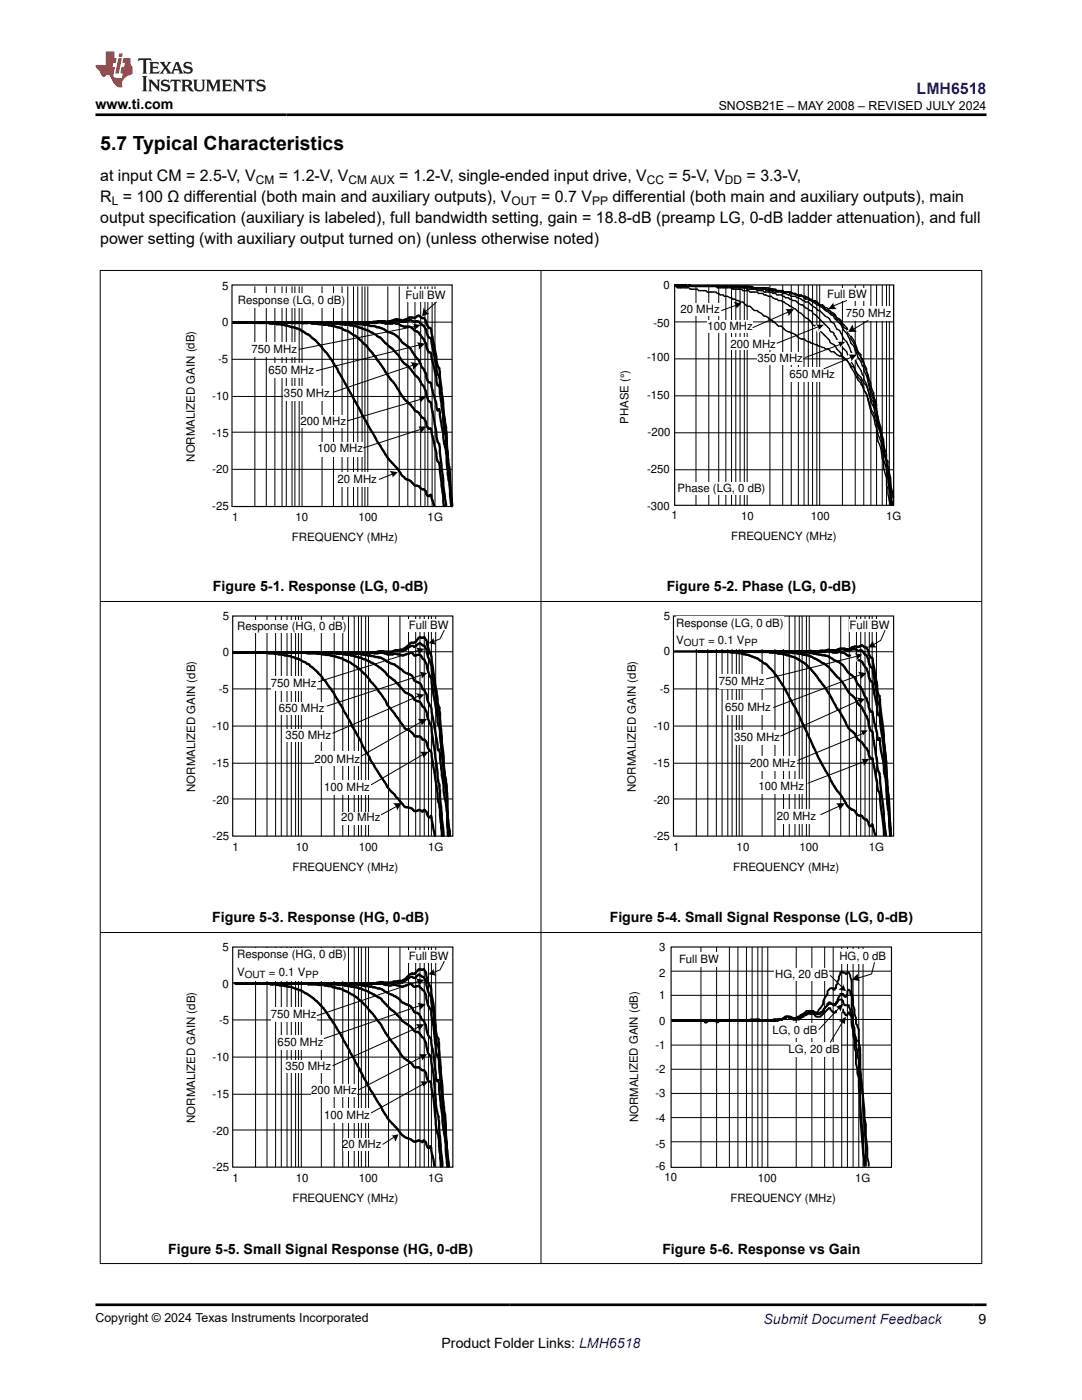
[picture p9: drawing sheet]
<svg xmlns="http://www.w3.org/2000/svg" width="216mm" height="279mm" viewBox="0 0 216 279" stroke-linecap="round" stroke-linejoin="round" font-family="sans-serif">
<g fill="none" stroke="#000" stroke-width=".46">
<path d="M46.5 64.3h16.4M50.9 64.3l5.1 .4 2.3 .6a4.1 4.1 0 0 1 2.2 .9 13.3 13.3 0 0 1 4.4 4l2.4 3.4 7.9 14.4a29.8 29.8 0 0 0 4.4 6l.5 .7 1 1a2.26 2.26 0 0 1 1.6 1.1l.2 .1a1.93 1.93 0 0 1 1.4 .8 .76 .76 0 0 1 .8 .8l.3 .5h.2l.2-.2 .3 .1v.3l.5 1.6M55.2 64.3l.1 .2 .6-.2M56.6 64.3l.1 .2 1.2-.2M57.9 64.3l.4 .2M58.3 64.5l.1-.2 .5 .2M58.3 64.5h3.7l1.6 .2a13.1 13.1 0 0 1 6 1.5l1.3 .8a27.9 27.9 0 0 1 6 7.2l1.7 2.2a16.1 16.1 0 0 0 3.1 4.2l.3 .2 .9 1.2a1.58 1.58 0 0 1 1.1 1.1 2.32 2.32 0 0 1 1.2 1.9 .58 .58 0 0 0 .5 .6l.1-.1 .3 .3 1 4.7v.6a1.48 1.48 0 0 0 .6 1.3l.9 8.6M59.6 64.3l-.3 .2M60 64.3l.2 .2M60.2 64.3l.3 .2M60.9 64.3l-.4 .2M60.9 64.3l.3 .2 .3-.2"/>
<path d="M61.5 64.5l.2-.2 .5 .2h3.9l4.8 .6 2.7 .9 1.4 .8 .9 .6 3.4 3.3a10.5 10.5 0 0 0 2.4 2.7l1 1.3 .9 .9 .4 .9a4.3 4.3 0 0 1 1.2 2.6l.1 .2a1.21 1.21 0 0 0 .7 1l1.1 6 .1 1.3 .2 .8 .3 .2 .1 .6 .6 7.5 .6 4.2M62.9 64.3l.3 .2M63.2 64.5h.1a1.35 1.35 0 0 1 1.3 0M63.6 64.5l.1-.2 .6 .2M65.9 64.3h-.9l-.1 .2M65.9 64.3l.4 .2M65.9 64.3l-.3 .2M67 64.3l-.7 .2M67 64.3l.3 .2M67 64.3l-.4 .2M67.3 64.5l.2-.2h7.7l.1-.1 2.6-.1a2.46 2.46 0 0 1 2.4-.1 3.1 3.1 0 0 1 2.4-.5l.7-.5h.2l.7 .5h.3l.3 .5 .2 .5a1.33 1.33 0 0 0 .9 1.1l1.1 5.7 .1 1.2 .2 .7 .3 .3 .1 .6 .6 7.3 .7 5.2 .2 4.7 .4 2 .1 2.9 .5 4.8M68.2 64.3l.3 .2"/>
<path d="M68.9 64.5l.1 .1 .3-.1 2.1 .1 1.9 .2 .7 .3a5.6 5.6 0 0 1 3.3 1.1 4.8 4.8 0 0 1 3.1 2.3l.2 .1a4.5 4.5 0 0 1 2.1 2.2 5.9 5.9 0 0 1 1.6 2.6l.6 1.1 .5 1.7 .4 .1 .3 .4 .3 1.8 .7 2.2a1.08 1.08 0 0 0 .3 1.2l.3-.2 .9 6.3a19.3 19.3 0 0 1 .6 5.4l.3 2.2 .2 .7 .3 4.7M69.6 64.3l.3 .2M69.6 64.3l-.4 .2h-2.9M70.2 64.3l-.3 .2M70.9 64.3l-1 .2M71.3 64.3l.1 .2 .3-.2 .6 .2h2.9a2.11 2.11 0 0 1 1.7 .1h1.4l.1-.1 .9 .1a3.5 3.5 0 0 0 2.4 .6l.6 .4 .5 .4a1.34 1.34 0 0 1 1.1 .9 6.8 6.8 0 0 1 1.4 2.8 .76 .76 0 0 0 .7 .7l1.1 5 .1 1.1 .1 .4 .4 .1 .1 .5v.9l.6 4.6v1l.7 4.5 .2 4.4 .4 1.8 .4 6.3M74.3 64.3l1-.2h1.4l.3 .2 .9-.1a2.05 2.05 0 0 1 2.1 0h1l.8-.4 .3 .2a.98 .98 0 0 0 1.1 .1 3.5 3.5 0 0 1 2 2.4 1.05 1.05 0 0 0 .8 1l1.1 5.6v.6a1.48 1.48 0 0 0 .6 1.4l1 9.3a29.2 29.2 0 0 1 .5 6.1l.3 2.6 .2 1 .5 6.8"/>
</g>
<path d="M46.3 56.9h43.9v44.2h-43.9z" fill="none" stroke="#000" stroke-width=".23"/>
<g fill="none" stroke="#000" stroke-width=".2">
<path d="M50.9 57.2v43.9M53.1 57.2v43.9M54.8 57.2v43.9M56.3 57.2v43.9M57.1 57.2v43.9M58.3 57.2v43.9M58.8 57.2v43.9M59.7 57.2v43.9M60.3 57.2v43.9M64.3 57.2v43.9M66.5 57.2v43.9M68.3 57.2v43.9"/>
<path d="M69.4 57.2v43.9M70.5 57.2v43.9M71.4 57.2v43.9M72.2 57.2v43.9M72.8 57.2v43.9M73.4 57.2v43.9M77.4 57.2v43.9M79.7 57.2v43.9M81.4 57.2v43.9M82.8 57.2v43.9M83.9 57.2v43.9M84.8 57.2v43.9"/>
<path d="M85.4 57.2v43.9M86.2 57.2v43.9M86.8 57.2v43.9M46.3 79.1h43.9M46.3 71.7h43.9M46.3 64.3h43.9M46.3 93.7h43.9M46.3 86.3h43.9"/>
</g>
<g fill="#fff">
<path d="M81.1 57.7h7.7v2.6h-7.7z" fill-rule="evenodd"/>
<path d="M50.3 68.3h9.1v2.8h-9.1z" fill-rule="evenodd"/>
<path d="M53.7 72.6h9.1v2.8h-9.1z" fill-rule="evenodd"/>
<path d="M56.6 77.1h9.1v2.9h-9.1z" fill-rule="evenodd"/>
<path d="M60 82.8h9.1v2.6h-9.1z" fill-rule="evenodd"/>
<path d="M63.4 88.3h9.1v2.8h-9.1z" fill-rule="evenodd"/>
<path d="M67.4 94.2h7.7v2.9h-7.7z" fill-rule="evenodd"/>
</g>
<path d="M82.5 72.8l-16 5.5M82.8 65.1l-23.1 4.6M83.7 68.9l-20.6 5.1M83.9 79.7l-14.5 4.3M87.1 60.3l-2.3 2M78.5 94.5l-2.8 1.2M83.9 85.7l-11.4 3.7" fill="none" stroke="#000" stroke-width=".2"/>
<g fill="#000">
<path d="M81.9 72.3l1.8 .3-1.3 1.1a1.86 1.86 0 0 0-.5-1.4z" fill-rule="evenodd"/>
<path d="M82.2 64.6l1.7 .3-1.4 1.1a1.22 1.22 0 0 0-.1-1.5z" fill-rule="evenodd"/>
<path d="M84.5 61.4l.1 .1a1.65 1.65 0 0 0 1.1 1.1l-1.5 .5z" fill-rule="evenodd"/>
<path d="M83.1 68.3l1.7 .3-1.3 1.1a1.39 1.39 0 0 0-.4-1.4z" fill-rule="evenodd"/>
<path d="M83.4 79v.1h1.7l-1.3 1.3a1.65 1.65 0 0 0-.4-1.4z" fill-rule="evenodd"/>
<path d="M77.7 94l1.7 .2-1.2 1.2 .1 .1a1.66 1.66 0 0 0-.6-1.5z" fill-rule="evenodd"/>
<path d="M83.4 85v.1h1.7l-1.2 1.4-.1-.1a1.65 1.65 0 0 0-.4-1.4z" fill-rule="evenodd"/>
</g>
<path d="M47.4 58.6h21.4v2.8h-21.4z" fill-rule="evenodd" fill="#fff"/>
<g fill="none" stroke="#000" stroke-width=".27">
<path d="M134.6 56.9h2.3l.3 .3 .3-.3h.2l.3 .3h-.3M135.2 56.9l.3 .3M135.8 56.9h.2v.3M140.6 57.2h.5M143.1 57.2h-.3l.3 .2h3.2v.3h1.7l.2 .3h1.2l.3 .3h1.4l.3 .3h.8l.3 .3 .8 .2h.6l1.4 .9h.6l1.7 1.1h.3l2 1.4 .8 .9 .6 .3 .6 .5 .2 .6 .6 .3 2.8 2.8v.3l1.2 .9 .3 .5 .8 .9v.3l1.7 1.7 .3 .5 .6 .3 .5 1.2M144.5 57.2h.3M145.7 57.2h.6v.2h7l.3 .3M147.1 57.2h.9l.2 .2M148.2 57.2h.3M148.8 57.4h.3v.3h.6a1.62 1.62 0 0 1 1.4 .3h1.1l.3 .3h1.4l.3 .3h.6l.2 .3h.9l.8 .5h.6l.3 .3h.3l.3 .3h.5l.6 .6 .9 .2 1.4 1.2h.3l.2 .3v.2l.6 .3 2.8 2.9v.2l.9 .6v.3l.6 .8 .8 .9 .3 .9 .8 .8 1.8 3.7M149.1 57.2h.3l.3 .2M149.7 57.2l.2 .2"/>
<path d="M150.2 57.4v-.2h-15.6h.3l.3 .2h2.3l.2 .3h1.5l.2 .3h1.5l.2 .3h1.7l.9 .6h.6l.2 .2h.6l.9 .3 .3 .3 1.1 .3 .3 .3h.5l.9 .8h.6l.8 .9h.6l1.4 1.1 .8 .3v.3l.9 .3v.2h.3l.8 .9h.6l.8 .8 2 .9 .6 .6 .6 .2h.5l1.5 .9 2.5 .9 .3 .2h.6l.5 .6h.6l.6 .6 .8 .3 .6 .5 .5 .3M150.5 57.4h.3l.3 .3h3.7l.2 .3M151.1 57.4h.3M152.2 57.4l.3 .3h.3v.3h1.4v.3h3.7l.8 .6h1.2l.8 .8h.6l.3 .3h1.1l.9 .8M152.5 57.4h.3v.3M153.3 57.7h.3M153.6 57.7h.3M153.9 57.7h.6l.3 .3h.2M153.9 57.7h.3v.3h2M155 58a.9 .9 0 0 1 1.2 .6h.5l.9 .3 .3 .2h.8l.3 .3h.3l1.4 .9h.6l.8 .8 .6 .3 .6 .6h.3l1.1 1.1 .6 .3 .5 .8 .6 .3 .6 1.2 .5 .2 .9 1.7 .5 .6 .9 2 .9 1.4 .2 .9 .9 1.4 .3 .8 .3 .3v.6l.5 1.1 .9 3.4 .5 1.2 .9 3.9 .6 1.5 .5 2.5v.9M156.2 58l.3 .3zM157.3 58.3l.3 .3h1.1l.6 .5h1.4l.6 .3"/>
<path d="M157.6 58.3l.3 .3M159.3 58.9l.6 .2M160.4 59.1l.3 .3h.6M161.3 59.4l.8 .9 .9 .5h.3l2.5 2 .6 .3v.3l.6 .6a5 5 0 0 1 1.4 1.9l.5 .6 .9 2 .6 .6 .8 2.2 .6 .9 .3 .8 .3 .3v.6a8 8 0 0 1 1.1 3.7l.3 1.1 .5 1.1v.6l.6 1.7v.9M161.6 59.7h.3l.2 .3 .9 .3M163.6 60.8h.5l.6 .6h.3l.8 .9 .6 .2 .6 .9 .8 .6v.2l1.1 1.2 1.8 3.1 .5 1.7 .6 .6v.5l.3 .3 .8 2v.6l.9 2.2v.6l.5 1.4v.6l.6 1.7a13.8 13.8 0 0 0 .9 4.5v.9l.5 2.3v1.1l.6 2.3M163.6 60.8l.5 .3 .6 .6 .8 .3 .3 .5 .9 .6 .3 .6 .5 .3 .9 1.4 .5 .3 .3 .8 .3 .3 .3 .8 .9 1.5 .2 .8 .9 1.4 .3 .9 .3 .3v.5a8 8 0 0 1 1.1 3.7l1.4 4.9 .3 2.5M169.2 72.2l2 3.7 .6 .5v.3l.3 .3 .3 .9M170.9 74.5l.3 .8 .6 .6 .6 1.4v.6M170.9 74.5l.9 .8 .6 1.1 .5 .6 .9 2.6 .5 .8v.6l.6 1.1v.9M172.4 77.9l.5 .8M172.9 78.7l.9 3.4 .5 1.2 .6 2.2a7.6 7.6 0 0 0 .9 4l.2 2 .3 .8v1.2l.6 2v1.4l.3 .5v1.2l.5 2.2"/>
<path d="M172.9 78.7l.9 2.9 .5 .8 .3 1.4 .3 .6v.8l.3 1.5 .6 1.4 .5 2.8v.9l.6 1.7v1.1l.3 .6v1.1l.5 2.8v1.5l.3 .2M174.9 83l.3 1.7 .6 1.7v.8l.5 2v1.1l.6 1.7M174.9 83l.3 1.1M175.2 84.1l.6 1.7 .5 3.1v1.2M175.2 84.1l.6 1.4v.6l.5 1.7v1.1l.6 1.7v1.2l.3 .2v1.2l.5 2.3v1.4l.6 2.2M176.3 90.1l.6 1.9M176.3 90.1l.6 1.7M176.9 91.8v1.4l.3 .6M176.9 92v1.5l.3 .5v1.2l.3 1.4M176.9 92v1.5l.3 .3M176.9 91.8v.8l.3 .6v.8l.5 2.6v1.1l.3 .6v1.1M177.2 93.8v1.4l.3 1.4"/>
<path d="M177.2 93.8v1.1l.5 2.8v1.4l.3 .9v.8M177.5 96.6l.5 4.2M177.5 96.6l.2 1.7v1.4l.3 .6v.5"/>
</g>
<g fill="none" stroke="#000" stroke-width=".2">
<path d="M138.9 56.9v43.9M141.4 56.9v43.9M143.4 56.9v43.9M144.8 56.9v43.9M146 56.9v43.9M146.8 56.9v43.9M147.7 56.9v43.9M148.5 56.9v43.9M149.1 56.9v43.9M153.6 56.9v43.9M156.2 56.9v43.9M157.9 56.9v43.9"/>
<path d="M159.3 56.9v43.9M160.4 56.9v43.9M161.3 56.9v43.9M162.1 56.9v43.9M163 56.9v43.9M163.6 56.9v43.9M168.1 56.9v43.9M170.7 56.9v43.9M172.4 56.9v43.9M173.8 56.9v43.9M174.9 56.9v43.9M176 56.9v43.9"/>
<path d="M176.9 56.9v43.9M177.5 56.9v43.9M178.3 56.9v43.9M134.6 79h43.7M134.6 71.6h43.7M134.6 64.2h43.7M134.6 93.8h43.7M134.6 86.4h43.7"/>
</g>
<path d="M134.6 56.9h43.7v43.9h-43.7z" fill="none" stroke="#000" stroke-width=".23"/>
<g fill="#fff">
<path d="M165 57.4h7.9v2.6h-7.9z" fill-rule="evenodd"/>
<path d="M168.9 61.1h9.1v2.9h-9.1z" fill-rule="evenodd"/>
<path d="M135.8 60.6h7.9v2.5h-7.9z" fill-rule="evenodd"/>
<path d="M141.1 64h9.1v2.5h-9.1z" fill-rule="evenodd"/>
<path d="M145.7 67.4h9.1v2.5h-9.1z" fill-rule="evenodd"/>
<path d="M151.1 70.2h9.1v2.6h-9.1z" fill-rule="evenodd"/>
<path d="M157.6 73.3h9.1v2.9h-9.1z" fill-rule="evenodd"/>
</g>
<path d="M168.9 60l-2.8 1.1M147.1 60.8l-3.1 1.2M157.3 62.3l-7.1 3.1" fill="none" stroke="#000" stroke-width=".2"/>
<g fill="#000">
<path d="M146.4 60.3l1.6 .3-1.2 1.1a1.1 1.1 0 0 0-.4-1.4z" fill-rule="evenodd"/>
<path d="M156.7 61.7h1.8l-1.2 1.4a1.77 1.77 0 0 0-.6-1.4z" fill-rule="evenodd"/>
<path d="M166.3 60.3a1.64 1.64 0 0 0 .7 1.4h-1.7l1.1-1.4z" fill-rule="evenodd"/>
</g>
<g fill="#fff">
<path d="M135.2 96.3h17.6v2.6h-17.6z" fill-rule="evenodd"/>
<path d="M162.4 65.4l.6-.6 .8 1.1-.5 .6z" fill-rule="evenodd"/>
</g>
<path d="M163.6 65.1l-8.6 3.4" fill="none" stroke="#000" stroke-width=".2"/>
<path d="M162.8 64.7l-.1 .1h1.7l-1.1 1.1 .1 .1a1.64 1.64 0 0 0-.6-1.3z" fill-rule="evenodd" fill="#000"/>
<path d="M166.7 68.2l.5-.6 1.2 1.2-.6 .6z" fill-rule="evenodd" fill="#fff"/>
<path d="M167.5 68.8l-6.8 2.5" fill="none" stroke="#000" stroke-width=".2"/>
<path d="M167.1 68.1l-.1 .1h1.7l-1.2 1.2 .1 .1a1.64 1.64 0 0 0-.5-1.4z" fill-rule="evenodd" fill="#000"/>
<path d="M168.9 71.1l1.5-.9 .5 1.4-1.4 .9z" fill-rule="evenodd" fill="#fff"/>
<path d="M169.8 71.3l-5.4 2.3" fill="none" stroke="#000" stroke-width=".2"/>
<path d="M169.2 70.8h1.7l-1.1 1.4 .1-.1a1.39 1.39 0 0 0-.7-1.3z" fill-rule="evenodd" fill="#000"/>
<path d="M168.9 65.9l.6-.2 .6 1.1-.3 .3z" fill-rule="evenodd" fill="#fff"/>
<g fill="none" stroke="#000" stroke-width=".2">
<path d="M173.2 64l-2.8 1.7M46.4 137.5h44M46.4 130.1h44M51 122.9v44M53.3 122.9v44M55 122.9v44M56.1 122.9v44M57.3 122.9v44M58.1 122.9v44M59 122.9v44M59.6 122.9v44M60.1 122.9v44"/>
<path d="M64.1 122.9v44M66.7 122.9v44M68.4 122.9v44M69.5 122.9v44M70.7 122.9v44M71.5 122.9v44M72.1 122.9v44M73 122.9v44M73.5 122.9v44M77.5 122.9v44M79.8 122.9v44M81.5 122.9v44"/>
<path d="M82.9 122.9v44M83.8 122.9v44M84.7 122.9v44M85.5 122.9v44M86.1 122.9v44M86.9 122.9v44M46.4 159.4h44M46.4 152.3h44M46.4 144.9h44"/>
</g>
<path d="M170.1 64.8l.1 .1a1.89 1.89 0 0 0 .7 1.3h-1.7z" fill-rule="evenodd" fill="#000"/>
<path d="M46.4 122.9h44v44h-44z" fill="none" stroke="#000" stroke-width=".23"/>
<g fill="#fff">
<path d="M81.5 123.5h8v2.6h-8z" fill-rule="evenodd"/>
<path d="M54.1 134.9h9.2v2.9h-9.2z" fill-rule="evenodd"/>
<path d="M55.6 140.1h9.1v2.5h-9.1z" fill-rule="evenodd"/>
<path d="M57 145.5h9.1v2.5h-9.1z" fill-rule="evenodd"/>
<path d="M62.7 150h9.1v2.9h-9.1z" fill-rule="evenodd"/>
<path d="M64.7 155.7h9.1v2.9h-9.1z" fill-rule="evenodd"/>
<path d="M68.1 162h7.7v2.6h-7.7z" fill-rule="evenodd"/>
</g>
<path d="M83.5 138.9l-17.1 7.4M83.5 129.8l-20 6.3M84.4 134.6l-19.1 6.3M88.6 125.8l-.8 1.7-1.4 .6M84.1 144l-12 6.9M84.4 150.6l-10.3 6M79.2 160.9l-3.1 1.7" fill="none" stroke="#000" stroke-width=".2"/>
<g fill="#000">
<path d="M82.9 138.3l1.8 .3-1.1 1.2a1.65 1.65 0 0 0-.7-1.5z" fill-rule="evenodd"/>
<path d="M82.9 129.2l1.8 .3-1.2 1.2a1.53 1.53 0 0 0-.6-1.5z" fill-rule="evenodd"/>
<path d="M83.7 134l1.5 .3-1.1 1.2v-.1a1.65 1.65 0 0 0-.4-1.4z" fill-rule="evenodd"/>
<path d="M86.6 127.3a1.65 1.65 0 0 0 .4 1.4l-1.5-.3 1.2-1.2z" fill-rule="evenodd"/>
<path d="M83.5 143.5h1.7l-1 1.4a1.65 1.65 0 0 0-.8-1.3z" fill-rule="evenodd"/>
<path d="M83.8 150.1l1.7-.1-1.1 1.5a1.09 1.09 0 0 0-.6-1.4z" fill-rule="evenodd"/>
<path d="M78.4 160.3h1.7l-.9 1.4v-.1a1.68 1.68 0 0 0-.8-1.3z" fill-rule="evenodd"/>
</g>
<path d="M47.3 123.8h22v2.6h-22z" fill-rule="evenodd" fill="#fff"/>
<g fill="none" stroke="#000" stroke-width=".46">
<path d="M46.5 130.2h17.9l.3 .1M50.9 130.2l4 .3a13.7 13.7 0 0 1 5.7 1.6l1.2 .6a28.4 28.4 0 0 1 5.8 7.4l4.5 7.9a58.4 58.4 0 0 0 5.9 9.9l.7 .7 1.7 2a.85 .85 0 0 0 1 .5l.9 .3a.67 .67 0 0 0 .5 .5 .67 .67 0 0 0 .7-.3l.7 .4 .5-.4a.84 .84 0 0 1 .5 .9l.5 .6 .3-.3 .1 .3 .7 3.7M55.2 130.2l.1 .1 .6-.1M56.5 130.2l.2 .1 1.4-.1 .1 .1 5 .1 3.5 .5 1.7 .6a13.1 13.1 0 0 1 5.6 4.5l1 1.2 1.9 2.7a3.4 3.4 0 0 0 1.1 1.7l2.8 3.8 .2 .1a2.29 2.29 0 0 1 1.6 1.2l.2 .3 1.2 .1a.6 .6 0 0 0 .7 .5 1.19 1.19 0 0 1 .5 1.1l.2 .6 .4 .5 .2 .2 .1 .4 1.1 7.1 .1 1.7a1.29 1.29 0 0 0 .4 1.2l.5 6.5M59.9 130.2l.3 .1M60.2 130.2l.4 .1M61 130.2l.3 .1 .5-.1 .5 .1h11.7l.3-.1M61 130.2l-.4 .1M63 130.2l.3 .1zM63.6 130.2l-.3 .1M63.6 130.3l.5-.1 .6 .2 3.8 .1 1.4 .2 2.3 .6a12.1 12.1 0 0 1 5.5 3.8 8 8 0 0 1 2.6 2.4l.5 .7a3.2 3.2 0 0 1 1.9 1.4l.7 .4a.75 .75 0 0 1 .7 .6l.2 .4 .4 .2 .4 .8 .2 1.1a7.6 7.6 0 0 1 .9 3.6l1.2 9.3 .3 .5 .8 10.3M65.3 130.2l-.3 .1"/>
<path d="M65.3 130.2l.3 .1 .4-.1M65.3 130.2h.7M66 130.2l.3 .1M66.7 130.3l.1-.1 1.8 .1M68.4 130.3l3.5 .2 3.1 .6a2.75 2.75 0 0 1 2.3 1l1.4 .5 1.6 1.1a2.07 2.07 0 0 0 1.5 .9 1.3 1.3 0 0 1 .9 1.2l.1 .1a1.77 1.77 0 0 1 1.5 1.6l.4 .2 .4 .8a4.9 4.9 0 0 0 .9 2.6l1.3 7.6v.6l.1 .4 .3-.1a95.8 95.8 0 0 0 1.3 10.7l.2 2v2.6l.3 2M69.3 130.3l.1-.1 1.2 .1M71 130.2l-.4 .1M71 130.2l1.6 .1M72.1 130.2l.2 .1M73 130.2l-.4 .1M73 130.2h2.4l.4-.2h.5a3.2 3.2 0 0 0 2.7-.2l.8-.2a1.09 1.09 0 0 0 1.2-.4l1.1-.9a1.22 1.22 0 0 0 1.4-1l1.2-.1 .5 .8 .1 .9a12.1 12.1 0 0 1 1.1 4.3l.9 6.2a2.17 2.17 0 0 0 .4 1.7l.5 6.9 .3 2.9a21.4 21.4 0 0 0 .6 5.6l.3 6.7 .4 3.6M73 130.2a1.7 1.7 0 0 0 1.4 .1l1 .1a1.68 1.68 0 0 1 1.9 .2h1.1a2.7 2.7 0 0 1 2 .2l1.3-.4a.68 .68 0 0 1 1 .4l.4-.1a.88 .88 0 0 1 1.2 .8l.4 .2 .4 .7a9.7 9.7 0 0 0 1 3.3l1.2 7.8a1.51 1.51 0 0 0 .4 1.5l.8 9.4 .6 3.9 .1 4.6 .3 2.8 .2 1"/>
<path d="M75 130.2l1.3-.1a3.1 3.1 0 0 0 2.4-.1h1.7l1.3-.9a.62 .62 0 0 1 1 0l.8-.6a.9 .9 0 0 1 1 .3l.2 .1 .4 .6 .2 1.2a12.1 12.1 0 0 1 1.1 4.3l.9 6.8 .5 1.9 .4 5.5 .3 2.8a21.2 21.2 0 0 0 .6 5.4l.1 4.8 .5 4.4"/>
</g>
<path d="M134.4 122.9h43.9v44h-43.9z" fill="none" stroke="#000" stroke-width=".23"/>
<g fill="none" stroke="#000" stroke-width=".2">
<path d="M134.4 137.5h43.9M134.4 130.1h43.9M138.9 122.9v44M141.2 122.9v44M142.9 122.9v44M144.1 122.9v44M145.2 122.9v44M146.1 122.9v44M146.9 122.9v44M147.5 122.9v44M148.1 122.9v44M152.1 122.9v44"/>
<path d="M154.6 122.9v44M156.3 122.9v44M157.5 122.9v44M158.6 122.9v44M159.5 122.9v44M160.1 122.9v44M160.9 122.9v44M161.5 122.9v44M165.5 122.9v44M167.8 122.9v44M169.5 122.9v44M170.9 122.9v44"/>
<path d="M171.7 122.9v44M172.6 122.9v44M173.5 122.9v44M174 122.9v44M174.9 122.9v44M134.4 159.4h43.9M134.4 152.3h43.9M134.4 144.9h43.9"/>
</g>
<g fill="#fff">
<path d="M169.5 123.5h8v2.6h-8z" fill-rule="evenodd"/>
<path d="M143.5 134.6h9.1v2.9h-9.1z" fill-rule="evenodd"/>
<path d="M144.7 139.8h9.1v2.8h-9.1z" fill-rule="evenodd"/>
<path d="M146.6 145.8h9.2v2.8h-9.2z" fill-rule="evenodd"/>
<path d="M149.8 150.9h9.1v2.8h-9.1z" fill-rule="evenodd"/>
<path d="M151.2 155.5h9.1v2.8h-9.1z" fill-rule="evenodd"/>
<path d="M154.9 161.4h8v2.9h-8z" fill-rule="evenodd"/>
</g>
<path d="M171.5 139.8l-15.7 7.1M171.7 134.6l-17.4 6.6M176.6 125.8l-.9 2-1.4 .8M172.3 152l-11.1 4.3M172.3 146.3l-13.1 5.4M167.5 160.9l-3.7 1.7" fill="none" stroke="#000" stroke-width=".2"/>
<g fill="#000">
<path d="M170.9 139.2l1.7 .3-1.1 1.1a1.4 1.4 0 0 0-.6-1.4z" fill-rule="evenodd"/>
<path d="M171.2 134l1.7 .3-1.2 1.1a1.65 1.65 0 0 0-.5-1.4z" fill-rule="evenodd"/>
<path d="M174.2 127.9a1.85 1.85 0 0 0 .7 1.3h-1.7l1.1-1.4z" fill-rule="evenodd"/>
<path d="M171.5 145.8h1.7l-1.2 1.1 .2 .1a1.66 1.66 0 0 0-.6-1.3z" fill-rule="evenodd"/>
<path d="M171.8 151.4l1.7 .1-1.2 1.4v-.1a1.64 1.64 0 0 0-.5-1.4z" fill-rule="evenodd"/>
<path d="M166.9 160.3h1.7l-1.1 1.4a1.97 1.97 0 0 0-.6-1.4z" fill-rule="evenodd"/>
</g>
<path d="M135 122.9h21.3v6.6h-21.3z" fill-rule="evenodd" fill="#fff"/>
<path d="M143.6 130l4.1 .3 1.5 .4 2 .7 1.8 1.3 1.5 1.7a13.7 13.7 0 0 1 2.5 3.9l2.4 4.5a162.5 162.5 0 0 0 6.5 13.1l2.9 4.3a2.3 2.3 0 0 0 1.5 1.5l.6 .6a.83 .83 0 0 0 1 .5l.1 .1a.93 .93 0 0 0 .9 .6l.7 1.4h.2l.3-.4 .5 2.1M149.4 130l.1 .1 .3-.1 3.6 .1 1.3 .1 .6 .2a9.2 9.2 0 0 1 6.5 3.1l2.7 3.5 1.1 1.7 1.3 2.4a10.9 10.9 0 0 1 2 3.5l.7 1.1 .9 .6a3 3 0 0 0 1.5 1.9l.4 .7a3.1 3.1 0 0 1 1.1 2.1l.1 .3 .2 .1 .3-.1 .1 .2 .8 5.3a1.41 1.41 0 0 0 .5 1.3l.9 8.6M153.9 130l4.1 .2 1.2 .2a10.8 10.8 0 0 1 4.3 1.5l1.8 1.2 2.9 3.2a6.3 6.3 0 0 0 2.1 2.8l.7 1.1a5.3 5.3 0 0 1 1.7 2.5l.5 1 .4 1.9 .5 .4 .1 .3 .9 7.1 .5 1.7 1.2 11.6M155 130l.3 .1zM155.6 130l-.3 .1M155.9 130l-.3 .1M156.5 130l5.1 .2 .7 .2a10.6 10.6 0 0 1 3.6 .9l.9 .6a3.5 3.5 0 0 1 2.3 2.1l1.4 1.2a5.1 5.1 0 0 0 1.4 2.2l.5 1.3a3.1 3.1 0 0 1 .9 2.2l.3 .9 .2 .2 .2-.1 .1 .1 1 5.3 .1 .4 .3-.4 .1 .5 .8 6 .4 1.8 .8 11.1M161.5 130l.4-.1 .2 .2 .3-.1 2.3 .1a1.37 1.37 0 0 1 1.5 .1h.8a2.88 2.88 0 0 1 2.4 .7l1.2 .1a2.07 2.07 0 0 0 1.3 1l.2 .3a6.6 6.6 0 0 1 1.4 3.1 .66 .66 0 0 0 .6 .7l1 6.2 .1 .4h.3l.1 .5 1.2 9.9 .2 5.5a28.2 28.2 0 0 1 .5 5.8l.2 2.3M164.7 129.9h-1.1l-.1 .1h-28.9M165 129.8l.1-.1 .5 .1a1.76 1.76 0 0 0 1.7-.1l.9-.1a1.55 1.55 0 0 0 1.9 0h.5l.6 .3 .4-.1 .4 .1 .4 .5a2.1 2.1 0 0 1 1 1.9l.2 .6 .5 .4 .1 .3 .8 5.8a1.41 1.41 0 0 0 .5 1.3l1 9.4a31.6 31.6 0 0 1 .5 6.2v1.6a31.6 31.6 0 0 1 .5 6.2l.2 2.6M165 129.8h1.8a4.2 4.2 0 0 1 2.6-.2 2.37 2.37 0 0 1 1.9-.5l.6-.3 .4 .2a1.54 1.54 0 0 1 1.1 1.6l.4 .6 .3 .1 .1 .4 .8 5 .1 1.4 .4 .8 .1 .7 1.3 12.5 .8 14.6M165 129.8l-.3 .1" fill="none" stroke="#000" stroke-width=".46"/>
<path d="M170 130.4l1.5 .8-.6 .9-1.4-.6z" fill-rule="evenodd" fill="#fff"/>
<g fill="none" stroke="#000" stroke-width=".2">
<path d="M171.2 130.9l-18.3 4.6M46.4 196.1h44M51 189v43.9M53.3 189v43.9M55 189v43.9M56.1 189v43.9M57.3 189v43.9M58.1 189v43.9M59 189v43.9M59.6 189v43.9M60.1 189v43.9M64.1 189v43.9"/>
<path d="M66.7 189v43.9M68.4 189v43.9M69.5 189v43.9M70.7 189v43.9M71.5 189v43.9M72.1 189v43.9M73 189v43.9M73.5 189v43.9M77.5 189v43.9M79.8 189v43.9M81.5 189v43.9M82.9 189v43.9"/>
<path d="M83.8 189v43.9M84.7 189v43.9M85.5 189v43.9M86.1 189v43.9M86.9 189v43.9M46.4 218.4h44M46.4 211h44M46.4 203.5h44M46.4 225.5h44"/>
</g>
<path d="M170.5 130.2l1.5 .4-1.1 1.2v-.1a1.64 1.64 0 0 0-.4-1.5z" fill-rule="evenodd" fill="#000"/>
<path d="M46.4 189h44v43.9h-44z" fill="none" stroke="#000" stroke-width=".23"/>
<g fill="#fff">
<path d="M81.5 189.6h8v2.5h-8z" fill-rule="evenodd"/>
<path d="M54.1 201h9.2v2.8h-9.2z" fill-rule="evenodd"/>
<path d="M55.3 206.7h9.1v2.8h-9.1z" fill-rule="evenodd"/>
<path d="M57 211.5h9.1v2.6h-9.1z" fill-rule="evenodd"/>
<path d="M62.1 216.4h9.1v2.6h-9.1z" fill-rule="evenodd"/>
<path d="M64.7 221.2h9.1v2.9h-9.1z" fill-rule="evenodd"/>
<path d="M68.4 227.2h7.7v2.6h-7.7z" fill-rule="evenodd"/>
</g>
<path d="M83.5 195.8l-20.2 6.9M88.6 191.9l-.8 1.7-1.4 .5M83.5 205l-17.1 7.7M83.8 200.7l-19.1 6.6M84.1 211l-12.6 6.5M84.4 216.4l-10.3 5.7M78.7 226.9l-2.3 1.5" fill="none" stroke="#000" stroke-width=".2"/>
<g fill="#000">
<path d="M82.9 195.3l1.8 .3-1.2 1.1a1.63 1.63 0 0 0-.6-1.4z" fill-rule="evenodd"/>
<path d="M86.6 193.3a1.65 1.65 0 0 0 .4 1.4l-1.5-.3 1.2-1.1z" fill-rule="evenodd"/>
<path d="M82.9 204.4h1.8l-1.1 1.3a1.58 1.58 0 0 0-.7-1.3z" fill-rule="evenodd"/>
<path d="M83.2 200.1l1.7 .3-1.1 1.2-.1-.1a1.64 1.64 0 0 0-.5-1.4z" fill-rule="evenodd"/>
<path d="M83.5 210.4h1.7l-1.1 1.4a1.19 1.19 0 0 0-.6-1.4z" fill-rule="evenodd"/>
<path d="M83.8 215.8h1.7l-1.1 1.2 .1 .1a1.66 1.66 0 0 0-.7-1.3z" fill-rule="evenodd"/>
<path d="M78 226.5l.1 .2 1.4-.3-.5 1.4-.2-.1a1.64 1.64 0 0 0-.8-1.2z" fill-rule="evenodd"/>
</g>
<path d="M47.3 189.3h22v6.5h-22z" fill-rule="evenodd" fill="#fff"/>
<g fill="none" stroke="#000" stroke-width=".46">
<path d="M46.8 196.2h14.4M50.3 196.2l.4 .1h3.1l1.4 .3a12.7 12.7 0 0 1 5 1.1l1 .6a13.5 13.5 0 0 1 4.6 4.8l1.9 3 3.4 6.1a65.1 65.1 0 0 0 5 8.7 11.6 11.6 0 0 0 3.2 4.4 4 4 0 0 0 2.7 2.1l.3 .2a.71 .71 0 0 0 1.1 0l.9 .3 .3-.3 .3 .3 .5 1.2h.2l.3-.3 .7 3.9M55.5 196.2l.2 .1 .5-.1M56.5 196.2l.4 .1h17.2l.3-.1M56.9 196.2l.1 .1 .5-.1M58.2 196.2l.3 .1zM58.5 196.3l.2-.1 .5 .1M59.9 196.2l-.4 .1M60.2 196.2l.3 .1M60.5 196.2l.4 .1zM61.2 196.2l-.3 .1M61.2 196.2l.3 .1"/>
<path d="M61.2 196.3l3.4 .3a20.7 20.7 0 0 1 4.8 1.4 13.8 13.8 0 0 1 4.7 4l2 2.6 .9 1.6 2.3 3.1a5.8 5.8 0 0 0 2.7 2.8l.7 .9h.9l.1 .1a.88 .88 0 0 0 .9 .5l.5 .7 .1 .8a.87 .87 0 0 0 .5 .8l.1-.1 .1 .1 .2 .9a56.2 56.2 0 0 1 1 8.4l.5 2.4 .3 5.2M61.5 196.3l.4-.1h2.7l.3 .1M61.9 196.3l.1-.1 .5 .1M63.2 196.2l.3 .1M63.2 196.2l-.3 .1M63.9 196.2l-.4 .1M63.9 196.3l.3-.1a1.56 1.56 0 0 0 1.4 .1l.2 .2h1.4l1.5 .2a13.8 13.8 0 0 1 6.4 2.1l1 .6 1.9 2 .6 .5 1 1a5.5 5.5 0 0 0 2.4 2l.3 .4a1.08 1.08 0 0 0 1.1 .7l.7 .8a3.3 3.3 0 0 1 1.1 2.4l.1 .3a1.78 1.78 0 0 0 .6 1.3l.6 3.6 .4 5.8 .7 3.6 .7 8.9M65.5 196.2l-.3 .1M65.5 196.2l.3 .1 .3-.1M65.5 196.2h.6M66.1 196.2l.3 .1M68.4 196.2l-.9 .1-.6-.1-.1 .1"/>
<path d="M68.4 196.2l.3 .1M68.4 196.2l-.3 .1M68.4 196.3l3.7 .3 2.3 .4a4 4 0 0 1 2.6 1l.6 .3a5.3 5.3 0 0 1 2.7 1.7l1.7 .9 .4 .6a.78 .78 0 0 0 .9 .6l.3 .3 .5 .9 .5 .5 .3 .8a6.2 6.2 0 0 0 1.2 3l.8 6.5a1.79 1.79 0 0 0 .4 1.6v-.1h.2l.1 .7 .1 2.2 .8 6.9a23.3 23.3 0 0 1 .6 5.4l.2 2M69.4 196.3l.1-.1 1.2 .1M71.1 196.2l-.4 .1M71.1 196.2h4.3l.6-.2h.4a2.78 2.78 0 0 0 2.2-.1l1.7-.1 1.7-1.4 .3-.1 .3 .1 .3-.3 .5-.5 1.2-.2 .3 .6 .7 2.5a1.68 1.68 0 0 1 .5 1.6l.4 2.3 .4 5.1a2.84 2.84 0 0 0 .6 1.8l.8 9.5a26.2 26.2 0 0 0 .5 5.7l.4 6.7 .4 3.6M72.1 196.2l.3 .1M72.7 196.3l.2-.1 .5 .1M73.7 196.3l.2 .2 2.4-.2 1.3 .4a3.8 3.8 0 0 1 2.7 .2l1.4-.6h.3l.6 .6 .5-.1a1.32 1.32 0 0 1 1.3 .8l.2 .1 .3 .7 .5 2.2 .2 .4a1.6 1.6 0 0 1 .5 1.5l.4 2.3 .4 4.7 .3 1.1 .3 .3 .1 .8 .9 10.7a19 19 0 0 1 .4 5l.5 5.4M75.1 196.2l.1-.1 1.4 .1 3.7-.1 1.4-1a.79 .79 0 0 1 1 .1l.9-.7a2.1 2.1 0 0 1 1.5 2l.5 1.8a1.6 1.6 0 0 1 .5 1.5l.4 2.3 .4 4.3a2.69 2.69 0 0 0 .5 2.3l.2 1 .8 10.6 .4 3 .4 6.5 .3 3"/>
</g>
<g fill="none" stroke="#000" stroke-width=".38">
<path d="M134.5 203.7h-.3h8.5M135.6 203.7h.3M137 203.7h.3M139 203.7h.3M140.4 203.7h.3v.3l.9-.3M142.7 203.7h12.5l.3-.2-.9 .2M142.7 203.7h.3v.3h.3l.3-.3M146.1 203.7h.3M151.2 203.5h-.3l-.3 .2M151.2 203.5l.9 .2M151.2 203.5h-1.4l-.6 .2M156 203.5h-1.7l-.2 .2h-.3"/>
<path d="M156.6 203.2h-.3l-.3 .3M156.6 203.2l-.6 .3M156.9 202.9h-.3l-.6 .6M156.9 202.9v.3h-.3M156.9 202.9h.3l.3 .3h1.9M156.9 202.9h.8l.6 .3M156.9 202.9l-.3 .3M157.5 202.9l.2 .3zM159.4 203.2h-.2l-.3 .3M160.9 202.3h-.3l-1.2 .9M161.1 202h2l1.2-1.7v-.5l.8-1.4a1 1 0 0 1 1.2-1.2v.3h.2v-.3h.3v-.5l.3-.3v-.6l.3-.3v-.5l.3-.9h.3v-.3l.8 .6 .3-.3h.3a8.8 8.8 0 0 1 .5 4l.3 1.4v1.1l.6 2.6v1.1l.3 .3 .3 .9v2.5l.2 1.1v4.3M161.1 202h-.2v.3"/>
<path d="M161.1 202l-.2 .3M164.6 201.2l-.3 .6-.6 .2a.83 .83 0 0 1-1.4-.2h-1.4v.2h-.3l-1.7 1.2M164.6 201.2l-.3 .3v.5h-.3l-.3 .3h-1.1v-.3l-.9 .3-.3-.3h-.3M165.1 200.6l-.5 .6M165.1 200.6v-.3h1.7v-.2l.9-1.5v-.2h.5v.2h.3v.3h.3v-.3h.3v-.8l.3-.3 .3 .3v.6l.2 .2v2.6l.3 1.7v1.4l.3 .9v1.1l.3 .9v1.7l.3 .8v1.1l.3 .6v2.3l.2 2.2v4.3l.6 6 .3 6.5v-.9a96.4 96.4 0 0 1-.9-12.7l-.2-2v-2l-.3-.9v-.8l-.3-1.1v-2.3l-.3-.9v-1.4l-.6-3.1v-1.7l-.2-.3v-.3h-.3v-.3l-.3 .3v.3h-.3l-.3-.3v-.3h-.3v-.5h-.2v-.3l-.9 .3-.3 .3v.2a.85 .85 0 0 1-1.1-.8h-.3l-1.1 1.1a1.01 1.01 0 0 1-1.7 .3v-.3h-1.5l-1.7 1.2h-1.1l-.6-.3M165.1 200.6v-.3l.3-.2h.3a.9 .9 0 0 0 1.1 .5v-.3l.6-.8h.6l.2 .3 .3 .8h.9l.5 1.7v1.7l.3 1.7 .3 .6v.6l.6 .8h.3v1.7l.2 .9v3.1M171.6 213.4l.9 8.2v1.4l.3 1.5 .3 6.5 .2 1.7M171.6 213.4l.6 5.7v2l.6 8.2v3.4"/>
</g>
<g fill="none" stroke="#000" stroke-width=".2">
<path d="M133.9 198.6h44M133.9 193.8h44M139.9 189v44M143 189v44M145.5 189v44M147.2 189v44M148.9 189v44M150.1 189v44M151.2 189v44M152.1 189v44M153.2 189v44M158.9 189v44"/>
<path d="M162 189v44M164.6 189v44M166.3 189v44M168 189v44M169.1 189v44M170.2 189v44M171.4 189v44M172.2 189v44M177.9 189v44M133.9 218.2h44M133.9 213.4h44M133.9 208.6h44"/>
<path d="M133.9 203.5h44M133.9 227.9h44M133.9 223h44"/>
</g>
<path d="M133.9 189h44v44h-44z" fill="none" stroke="#000" stroke-width=".23"/>
<g fill="#fff">
<path d="M135.6 190.1h8v2.9h-8z" fill-rule="evenodd"/>
<path d="M167.4 189.6h9.4v2.8h-9.4z" fill-rule="evenodd"/>
<path d="M154.1 204.3h9v2.9h-9z" fill-rule="evenodd"/>
<path d="M154.6 193.3h10.8v2.5h-10.8z" fill-rule="evenodd"/>
<path d="M157.5 208h10.2v2.8h-10.2z" fill-rule="evenodd"/>
</g>
<path d="M165.7 194.7l2.5 2.5M174.5 192.1l-.6 2.3-2.8 .8M168.2 203.7l-2.5 4.3" fill="none" stroke="#000" stroke-width=".2"/>
<g fill="#000">
<path d="M168.2 196.4l.6 1.4-1.5-.4a1.65 1.65 0 0 0 1.1-1z" fill-rule="evenodd"/>
<path d="M169.9 195.5l1.2-1.1h.1a1.66 1.66 0 0 0 .4 1.4z" fill-rule="evenodd"/>
<path d="M167.4 203.7l1.4-.8-.2 1.7a1.65 1.65 0 0 0-1.2-.8z" fill-rule="evenodd"/>
</g>
<path d="M166.8 200.6l1.4 .3-.2 1.1-1.5-.5z" fill-rule="evenodd" fill="#fff"/>
<path d="M19.9 54h176.1M20 53.9v198.3M107.9 53.9v198.3M195.9 53.9v198.3M19.9 120h176.1M19.9 186.1h176.1M167.4 201.2l-4 4.3M19.9 252.2h176.1" fill="none" stroke="#000" stroke-width=".2"/>
<path d="M166.7 200.9l1.5-.6-.5 1.7a1.15 1.15 0 0 0-1-1.1z" fill-rule="evenodd" fill="#000"/>
<path d="M27.7 11.6l-.2 .6 .5-.2h.6v.1v2.2l-.2 .4h1l-.2-.4v-2.2v-.1h.5l.5 .2-.1-.6zM29.8 12.4l.2 .3v1.6l-.2 .4h1.9l.1-.6a1.08 1.08 0 0 1-1.3 .2v-.7h.6l.4 .2v-.7l-.4 .2h-.6v-.5l.2-.2a1 1 0 0 1 1 .3l-.1-.5zM31.8 12.4l1 1.1-1 1.2h.9l-.2-.2 .4-.8 .5 .8-.2 .2h1.6l-.2-.2 .1-.5h1l.1 .5-.1 .2h.9l-.2-.4-.8-1.9h-.5l-1 2.1-.8-1.1 .9-1h-.8l.2 .2-.5 .6-.3-.6 .1-.2zM35.2 12.8l.4 1h-.8zM36.8 12.5a.65 .65 0 0 0-.2 .7 .65 .65 0 0 0 .6 .5l.7 .1 .1 .3a.79 .79 0 0 1-.7 .4 .79 .79 0 0 1-.7-.5l.1 .7 .2-.1a.93 .93 0 0 0 1.1 0 .93 .93 0 0 0 .4-.9 1.46 1.46 0 0 0-1.2-.6l-.1-.3a1.09 1.09 0 0 1 1.2 .2l-.2-.6-.1 .1-.6-.2zM28.4 15.2l.2 .4v2.2l-.2 .4h1l-.2-.4v-2.2l.2-.4zM29.6 15.9l.2 .4v1.5l-.2 .4h.8l-.3-.4v-1.3l1.7 1.8v-2l.2-.4h-.8l.2 .2 .1 1.1-1.2-1.3zM32.3 16a.65 .65 0 0 0-.2 .8 .65 .65 0 0 0 .7 .4l.6 .2 .1 .2a.79 .79 0 0 1-.7 .4 .79 .79 0 0 1-.7-.5l.1 .7 .2-.1a.93 .93 0 0 0 1.1 .1 .93 .93 0 0 0 .4-1 1.46 1.46 0 0 0-1.2-.5l-.1-.4a1.09 1.09 0 0 1 1.2 .2l-.2-.6-.1 .1-.6-.1zM34.1 15.9l-.1 .6a.63 .63 0 0 1 .7-.3l.1 1.6-.3 .4h1l-.2-.4v-1.6a.66 .66 0 0 1 .8 .3l-.1-.6zM36.2 15.9l.2 .4v1.5l-.2 .4h.9l-.2-.2v-.7h.5l.1 .2a.79 .79 0 0 0 1.2 .6l-1-.9a.61 .61 0 0 0 .6-.6 .61 .61 0 0 0-.5-.7zM36.9 16.2h.2a.47 .47 0 0 1 .5 .1 .47 .47 0 0 1 .1 .5l-.2 .1-.6 .1zM38.5 15.9l.2 .2a2.27 2.27 0 0 0 .4 2 1.04 1.04 0 0 0 1.7-.7v-1.3l.2-.2h-.8l.2 .4v1.1a.6 .6 0 0 1-.6 .6 .6 .6 0 0 1-.6-.6v-1.1l.3-.4zM41.1 15.9l.2 .4v1.5l-.2 .4h.7l-.2-.4v-1.4l.9 1.9 .8-1.9v1.4l-.2 .4h1l-.3-.4v-1.5l.3-.4h-.8l-.7 1.5-.7-1.5zM44.3 15.9l.2 .4v1.5l-.2 .4h1.9l.1-.6a1.09 1.09 0 0 1-1.3 .2v-.7h.6l.4 .2v-.6l-.4 .2h-.6v-.6l.2-.1a1.01 1.01 0 0 1 1 .3l-.1-.6zM46.4 15.9l.3 .4v1.5l-.3 .4h.8l-.2-.4v-1.3l1.6 1.8v-2l.2-.4h-.7l.2 .2v1.1l-1.2-1.3zM49 15.9l-.1 .6a.63 .63 0 0 1 .8-.3v1.6l-.3 .4h1l-.2-.4v-1.6a.66 .66 0 0 1 .8 .3l-.1-.6zM51.4 16a.65 .65 0 0 0-.2 .8 .65 .65 0 0 0 .6 .4l.6 .2 .2 .2a.79 .79 0 0 1-.8 .4 .79 .79 0 0 1-.6-.5l.1 .7 .2-.1a.93 .93 0 0 0 1 .1 .93 .93 0 0 0 .5-1 1.46 1.46 0 0 0-1.3-.5l-.1-.4a1.09 1.09 0 0 1 1.3 .2l-.2-.6-.2 .1-.5-.1z" fill="#231f20"/>
<path d="M21.1 10.3v2.7h-2.1l.1 .4 .9 1a.95 .95 0 0 0 .9 .9 .59 .59 0 0 1 .6-.4 .59 .59 0 0 1 .5 .3l.4 .8a1.59 1.59 0 0 0 2.1 1.4 1.61 1.61 0 0 1 1-2.3l1-.3-.1-1.5a1.59 1.59 0 0 1-.4-1.7h-1.4l-.2 .9h.5l-.1 .9h-.5l-.2 .9v.3l.4 .1-.2 .9h-.6a.73 .73 0 0 1-1.1-.7l.3-1.5h-.5l.2-.9h.5l.2-.9h-.5v-1.3zM23.6 11.6l-.6 3.1h.7l.6-3.1zM23.8 10.7l-.1 .6h.7l.1-.6z" fill="#ed1c24"/>
<path d="M19 22.9h177.8M19 260.4h177.8" fill="none" stroke="#000" stroke-width=".53"/>
<text font-size="3.9" x="20" y="29.9">5.7 Typical Characteristics</text>
<text font-size="3.2" fill="#00f" x="182.9" y="18.7">LMH6518</text>
<g font-size="3.2">
<text x="20" y="36.1">at input CM = 2.5-V, V</text>
<text x="20" y="40.3">R = 100 Ω differential (both main and auxiliary outputs), V</text>
<text x="55.6" y="36.1">= 1.2-V, V</text>
<text x="79.7" y="36.1">= 1.2-V, single-ended input drive, V</text>
<text x="108" y="40.3">= 0.7 V</text>
<text x="122.2" y="40.3">differential (both main and auxiliary outputs), main</text>
<text x="133.4" y="36.1">= 5-V, V</text>
<text x="149" y="36.1">= 3.3-V,</text>
<text x="20" y="44.5">output specification (auxiliary is labeled), full bandwidth setting, gain = 18.8-dB (preamp LG, 0-dB ladder attenuation), and full</text>
<text x="20" y="48.8">power setting (with auxiliary output turned on) (unless otherwise noted)</text>
</g>
<g font-size="2.8">
<text x="19" y="21.8">www.ti.com</text>
<text x="42.5" y="118">Figure 5-1. Response (LG, 0-dB)</text>
<text x="133" y="118">Figure 5-2. Phase (LG, 0-dB)</text>
<text x="42.3" y="184.1">Figure 5-3. Response (HG, 0-dB)</text>
<text x="121.7" y="184.1">Figure 5-4. Small Signal Response (LG, 0-dB)</text>
<text x="33.6" y="250.2">Figure 5-5. Small Signal Response (HG, 0-dB)</text>
<text x="132.2" y="250.2">Figure 5-6. Response vs Gain</text>
<text x="88.1" y="269">Product Folder Links: LMH6518</text>
<text x="195.3" y="264.2">9</text>
</g>
<text font-size="2.8" fill="#00f" x="152.4" y="264.2">Submit Document Feedback</text>
<g font-size="2.5">
<text x="143.4" y="21.9">SNOSB21E – MAY 2008 – REVISED JULY 2024</text>
<text x="19" y="263.9">Copyright © 2024 Texas Instruments Incorporated</text>
</g>
<g font-size="2.4">
<text x="22.3" y="40.9">L</text>
<text x="51" y="36.7">CM</text>
<text x="69.5" y="36.7">CM AUX</text>
<text x="102.1" y="40.9">OUT</text>
<text x="118.1" y="40.9">PP</text>
<text x="129.1" y="36.7">CC</text>
<text x="144.7" y="36.7">DD</text>
</g>
<g font-size="2.3">
<text x="44.3" y="57.8">5</text>
<text x="80.9" y="59.8">Full BW</text>
<text x="132.4" y="57.6">0</text>
<text x="165" y="59.4">Full BW</text>
<text x="44.3" y="65.1">0</text>
<text x="47.5" y="60.7">Response (LG, 0 dB)</text>
<text x="130.4" y="65.2">-50</text>
<text x="135.8" y="62.5">20 MHz</text>
<text x="141.1" y="65.9">100 MHz</text>
<text x="168.8" y="63.2">750 MHz</text>
<text x="50.2" y="70.4">750 MHz</text>
<text x="145.8" y="69.4">200 MHz</text>
<text x="43.5" y="72.5">-5</text>
<text x="53.6" y="74.6">650 MHz</text>
<text x="129.1" y="72">-100</text>
<text x="151.1" y="72.2">350 MHz</text>
<text x="157.5" y="75.5">650 MHz</text>
<text x="42.4" y="79.8">-10</text>
<text x="56.7" y="79.2">350 MHz</text>
<text x="129.1" y="79.7">-150</text>
<text x="42.4" y="87.2">-15</text>
<text x="59.9" y="84.8">200 MHz</text>
<text x="125.4" y="84.5" transform="rotate(-90 125.4 84.5)">PHASE (°)</text>
<text x="129.2" y="87.1">-200</text>
<text x="38.9" y="92.1" transform="rotate(-90 38.9 92.1)">NORMALIZED GAIN (dB)</text>
<text x="42.4" y="94.5">-20</text>
<text x="63.4" y="90.3">100 MHz</text>
<text x="129.1" y="94.3">-250</text>
<text x="42.4" y="101.8">-25</text>
<text x="67.4" y="96.4">20 MHz</text>
<text x="129.1" y="101.7">-300</text>
<text x="135.2" y="98.2">Phase (LG, 0 dB)</text>
<text x="46.3" y="104">1</text>
<text x="58.3" y="108">FREQUENCY (MHz)</text>
<text x="59" y="104">10</text>
<text x="71.5" y="104">100</text>
<text x="85.3" y="104">1G</text>
<text x="134" y="103.7">1</text>
<text x="145.9" y="107.8">FREQUENCY (MHz)</text>
<text x="147.9" y="103.7">10</text>
<text x="161.8" y="103.7">100</text>
<text x="176.8" y="103.7">1G</text>
<text x="44.5" y="123.7">5</text>
<text x="47.3" y="125.7">Response (HG, 0 dB)</text>
<text x="81.6" y="125.5">Full BW</text>
<text x="132.5" y="123.7">5</text>
<text x="135" y="125.1">Response (LG, 0 dB)</text>
<text x="169.5" y="125.5">Full BW</text>
<text x="44.5" y="131">0</text>
<text x="132.5" y="130.8">0</text>
<text x="135" y="128.5">V</text>
<text x="141.3" y="128.5">= 0.1 V</text>
<text x="54" y="137">750 MHz</text>
<text x="143.4" y="136.8">750 MHz</text>
<text x="43.6" y="138.4">-5</text>
<text x="55.6" y="142.1">650 MHz</text>
<text x="131.7" y="138.4">-5</text>
<text x="144.7" y="141.9">650 MHz</text>
<text x="42.4" y="145.7">-10</text>
<text x="57" y="147.4">350 MHz</text>
<text x="130.4" y="145.7">-10</text>
<text x="146.5" y="147.9">350 MHz</text>
<text x="42.4" y="153">-15</text>
<text x="62.7" y="152.2">200 MHz</text>
<text x="130.4" y="153">-15</text>
<text x="149.7" y="153">200 MHz</text>
<text x="39" y="158" transform="rotate(-90 39 158)">NORMALIZED GAIN (dB)</text>
<text x="42.4" y="160.4">-20</text>
<text x="64.7" y="157.9">100 MHz</text>
<text x="126.9" y="158" transform="rotate(-90 126.9 158)">NORMALIZED GAIN (dB)</text>
<text x="130.4" y="160.4">-20</text>
<text x="151.3" y="157.6">100 MHz</text>
<text x="42.4" y="167.7">-25</text>
<text x="68.1" y="163.9">20 MHz</text>
<text x="130.4" y="167.7">-25</text>
<text x="155" y="163.6">20 MHz</text>
<text x="46.4" y="169.8">1</text>
<text x="58.3" y="173.9">FREQUENCY (MHz)</text>
<text x="59" y="169.9">10</text>
<text x="71.6" y="169.9">100</text>
<text x="85.4" y="169.9">1G</text>
<text x="134.3" y="169.8">1</text>
<text x="146.3" y="173.9">FREQUENCY (MHz)</text>
<text x="147" y="169.9">10</text>
<text x="159.6" y="169.9">100</text>
<text x="173.4" y="169.9">1G</text>
<text x="44.4" y="189.7">5</text>
<text x="47.3" y="191.3">Response (HG, 0 dB)</text>
<text x="81.6" y="191.5">Full BW</text>
<text x="131.5" y="189.7">3</text>
<text x="167.5" y="191.6">HG, 0 dB</text>
<text x="44.4" y="197.1">0</text>
<text x="47.3" y="194.7">V</text>
<text x="53.7" y="194.7">= 0.1 V</text>
<text x="131.5" y="195">2</text>
<text x="135.5" y="192.2">Full BW</text>
<text x="154.7" y="195.2">HG, 20 dB</text>
<text x="54" y="203.1">750 MHz</text>
<text x="131.5" y="199.3">1</text>
<text x="43.7" y="204.4">-5</text>
<text x="55.4" y="208.8">650 MHz</text>
<text x="130.8" y="209.4">-1</text>
<text x="131.5" y="204.6">0</text>
<text x="154.1" y="206.3">LG, 0 dB</text>
<text x="42.4" y="211.8">-10</text>
<text x="57" y="213.5">350 MHz</text>
<text x="130.8" y="214.2">-2</text>
<text x="157.3" y="210.1">LG, 20 dB</text>
<text x="42.4" y="219.1">-15</text>
<text x="62.1" y="218.4">200 MHz</text>
<text x="130.8" y="219">-3</text>
<text x="39" y="224.1" transform="rotate(-90 39 224.1)">NORMALIZED GAIN (dB)</text>
<text x="42.4" y="226.4">-20</text>
<text x="64.7" y="223.3">100 MHz</text>
<text x="127.3" y="223.9" transform="rotate(-90 127.3 223.9)">NORMALIZED GAIN (dB)</text>
<text x="130.8" y="223.9">-4</text>
<text x="42.4" y="233.8">-25</text>
<text x="68.3" y="229.1">20 MHz</text>
<text x="130.8" y="233.6">-6</text>
<text x="130.8" y="229.2">-5</text>
<text x="46.4" y="235.9">1</text>
<text x="58.3" y="239.9">FREQUENCY (MHz)</text>
<text x="59" y="235.9">10</text>
<text x="71.6" y="235.9">100</text>
<text x="85.4" y="235.9">1G</text>
<text x="132.6" y="235.8">10</text>
<text x="145.7" y="239.9">FREQUENCY (MHz)</text>
<text x="151.2" y="235.8">100</text>
<text x="170.7" y="235.8">1G</text>
</g>
<g font-size="2">
<text x="136.5" y="128.9">OUT</text>
<text x="148.6" y="128.9">PP</text>
<text x="48.8" y="195.1">OUT</text>
<text x="60.9" y="195.1">PP</text>
</g>
</svg>
